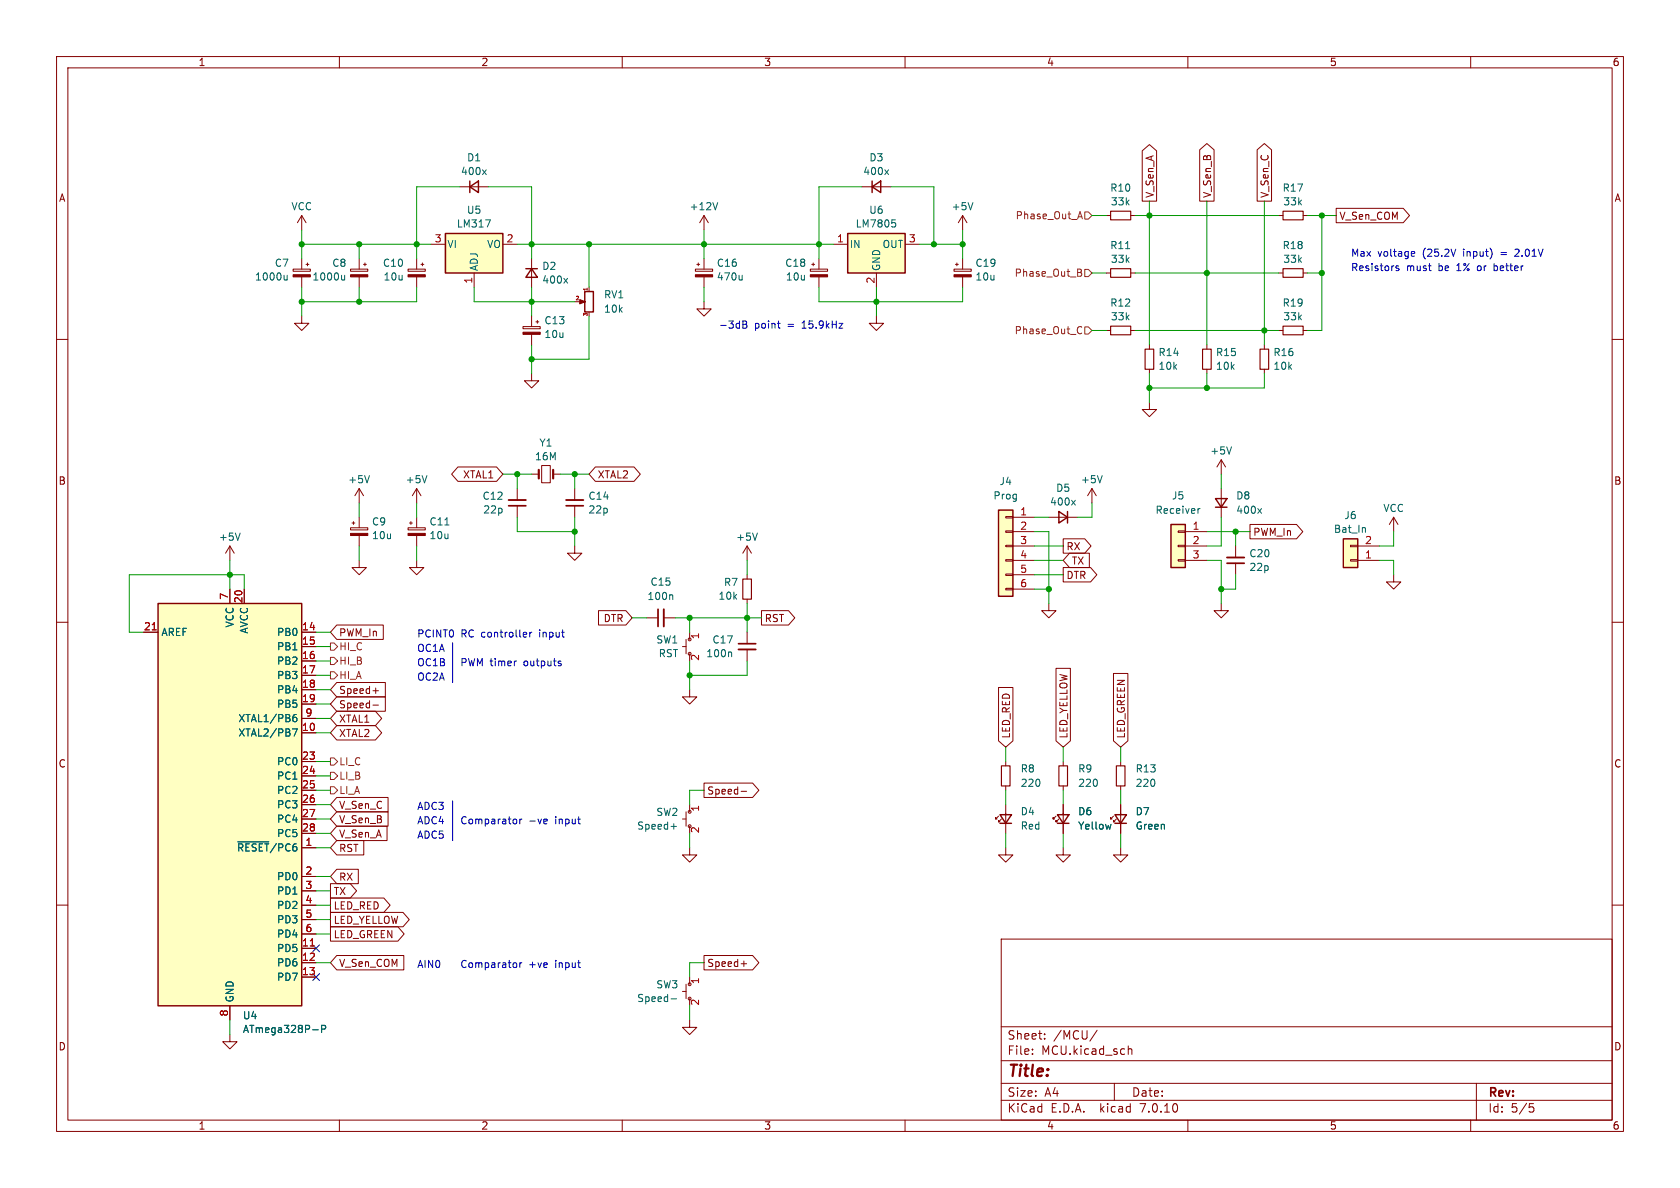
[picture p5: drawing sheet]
<svg xmlns="http://www.w3.org/2000/svg" width="297mm" height="210mm" viewBox="0 0 297 210" stroke-linecap="round" stroke-linejoin="round" font-family="sans-serif">
<g fill="none" stroke="#840000" stroke-width=".18">
<path d="M10 10h277v190h-277zM12 12h273v186h-273zM60 10v2M110 10v2M160 10v2M210 10v2M260 10v2M53.3 38.1v2.5M53.3 38.1l-.7 1.3M53.3 38.1l.8 1.3M81.3 33h5.1M124.5 38.1l.7 1.3"/>
<path d="M124.5 38.1v2.5M124.5 38.1l-.8 1.3M152.4 33h5.1M170.2 38.1v2.5M170.2 38.1l-.8 1.3M170.2 38.1l.7 1.3M195.6 38.1h.7M199.9 38.1h.8M201.9 26.7l1.3-1.1 1.3 1.1v8.9h-2.6zM212.1 26.5l1.3-1.1 1.2 1.1v9.1h-2.5zM222.2 26.5l1.3-1.1 1.3 1.1v9.1h-2.6zM226.1 38.1h.7"/>
<path d="M230.4 38.1h.7M236.2 36.8h11.9l1.1 1.3-1.1 1.3h-11.9zM10 60h2M51.8 47.6h3.1v.4h-3.1zM53.3 55.9v1.3h-1.2l1.2 1.2 1.3-1.2h-1.3M53.3 45.7v1.9M53.3 48.9v1.9M54.1 46.7h.5M54.4 46.5v.5M62 47.6h3v.4h-3zM63.5 45.7v1.9M63.5 48.9v1.9"/>
<path d="M64.3 46.7h.5M64.5 46.5v.5M72.1 47.6h3.1v.4h-3.1zM73.7 45.7v1.9M73.7 48.9v1.9M74.4 46.7h.5M74.7 46.5v.5M76.2 43.2h2.5M83.8 48.3v2.5M88.9 43.2h2.5M92.5 57.7h3v.4h-3zM94 45.7v5.1"/>
<path d="M94 55.9v1.8M94 59.1v1.9M94.7 56.9h.5M95 56.6v.6M101.6 53.3h1M104.1 50.8v.6M122.9 47.6h3.1v.4h-3.1zM123.2 46.7h.5M123.4 46.5v.5M124.5 53.3v1.3h-1.3l1.3 1.3 1.2-1.3h-1.2M124.5 45.7v1.9M124.5 48.9v1.9"/>
<path d="M143.3 47.6h3v.4h-3zM143.5 46.7h.5M143.8 46.5v.5M144.8 45.7v1.9M144.8 48.9v1.9M147.3 43.2h2.6M154.9 55.9v1.3h-1.2l1.2 1.2 1.3-1.2h-1.3M154.9 48.3v2.5M160 43.2h2.6M168.7 47.6h3v.4h-3zM168.9 46.7h.5M169.2 46.5v.5"/>
<path d="M170.2 45.7v1.9M170.2 48.9v1.9M195.6 58.4h.7M195.6 48.3h.7M199.9 58.4h.8M199.9 48.3h.8M226.1 58.4h.7M226.1 48.3h.7M230.4 58.4h.7M230.4 48.3h.7M285 60h2M94 66v1.3h-1.3l1.3 1.3 1.2-1.3h-1.2"/>
<path d="M203.2 71.1v1.3h1.3l-1.3 1.3-1.3-1.3h1.3M203.2 61v.7M203.2 65.3v.7M213.4 61v.7M213.4 65.3v.7M223.5 61v.7M223.5 65.3v.7M40.6 96.5v2.6M40.6 96.5l-.7 1.3M40.6 96.5l.8 1.3M62 93.3h3v.4h-3zM62.2 92.5h.5"/>
<path d="M62.5 92.2v.5M63.5 99.1v1.2h-1.3l1.3 1.3 1.3-1.3h-1.3M63.5 86.4l-.8 1.2M63.5 86.4v2.5M63.5 91.4v1.9M63.5 94.7v1.8M63.5 86.4l.8 1.2M72.1 93.3h3.1v.4h-3.1zM72.4 92.5h.5M72.6 92.2v.5M73.7 99.1v1.2h-1.3l1.3 1.3 1.2-1.3h-1.2M73.7 86.4v2.5"/>
<path d="M73.7 91.4v1.9M73.7 94.7v1.8M73.7 86.4l-.8 1.2M73.7 86.4l.7 1.2M81 82.5h6.8l1.1 1.3-1.1 1.3h-6.8l-1.2-1.3zM91.4 86.4v2M91.4 89.4v2M94 83.8h1.2M95.8 82.3h1.5v3h-1.5zM97.8 83.8h1.3M101.6 96.5v1.3h-1.3l1.3 1.3 1.3-1.3h-1.3M101.6 86.4v2"/>
<path d="M101.6 89.4v2M105.3 82.5h6.8l1.1 1.3-1.1 1.3h-6.8l-1.2-1.3zM132.1 96.5v2.6M132.1 96.5l.7 1.3M132.1 96.5l-.8 1.3M177.8 98.9h1.3v.3h-1.3zM177.8 96.4h1.3v.2h-1.3zM177.8 93.9h1.3v.2h-1.3zM177.8 91.3h1.3v.3h-1.3zM179.1 94h3.8M179.1 96.5h3.8M179.1 99.1h3.8"/>
<path d="M179.1 91.4h3.8M185.4 91.4h5.1M188 95.2h3.8l1.1 1.3-1.1 1.3h-3.8zM189.1 97.8h3.5v2.5h-3.5l-1.1-1.2zM193 86.4l.8 1.2M193 86.4v2.5M193 86.4l-.7 1.2M208.3 98.9h1.2v.3h-1.2zM208.3 96.4h1.2v.2h-1.2zM208.3 93.9h1.2v.2h-1.2zM209.5 94h3.9M209.5 96.5h3.9"/>
<path d="M209.5 99.1h3.9M215.9 81.3v2.5M215.9 86.4v5M215.9 81.3l.8 1.3M215.9 81.3l-.8 1.3M218.4 96.5v2.1M218.4 99.6v2M221 92.7h8.2l1.1 1.3-1.1 1.3h-8.2zM238.8 96.4h1.2v.2h-1.2zM238.8 98.9h1.2v.3h-1.2zM240 96.5h3.8M240 99.1h3.8"/>
<path d="M246.4 91.4l-.8 1.3M246.4 91.4v2.6M246.4 91.4l.7 1.3M10 110h2M25.4 111.8h2.5M40.6 104.1v2.6M43.2 104.1v2.6M53.3 111.8h2.6M53.3 114.3h2.6M53.3 116.8h2.6M53.3 119.4h2.6M59.5 110.5h8.3v2.5h-8.3l-1.1-1.2z"/>
<path d="M105.8 107.9h4.8l1.2 1.3-1.2 1.3h-4.8zM114.3 109.2h2M117.3 109.2h2.1M120.6 114.3h.7M121.3 113v2.6M121.9 111.8v1.2M121.9 115.6v1.2M132.1 101.6v.8M132.1 105.9v.8M132.1 111.8v2M132.1 114.8v2M134.6 107.9h4.8l1.1 1.3-1.1 1.3h-4.8z"/>
<path d="M177.8 104h1.3v.3h-1.3zM177.8 101.5h1.3v.2h-1.3zM179.1 101.6h3.8M179.1 104.1h3.8M185.4 106.7v1.3h-1.3l1.3 1.2 1.3-1.2h-1.3M186.7 118.1h2.5v12.9l-1.2 1.1-1.3-1.1zM188 100.3h4.8l1.1 1.3-1.1 1.3h-4.8zM196.8 119.1h2.6v11.9l-1.3 1.1-1.3-1.1zM215.9 106.7v1.3h-1.3l1.3 1.2 1.3-1.2h-1.3M246.4 101.6v1.3h-1.3l1.3 1.2 1.2-1.2h-1.2M285 110h2M53.3 129.5h2.6"/>
<path d="M53.3 121.9h2.6M53.3 124.5h2.6M53.3 134.6h2.6M53.3 137.2h2.6M53.3 139.7h2.6M53.3 127h2.6M59.5 120.6h8.6v2.6h-8.6l-1.1-1.3zM59.5 123.2h8.6v2.5h-8.6l-1.1-1.2zM59.5 128.3h6.9l1.1 1.2-1.1 1.3h-6.9l-1.1-1.3zM59.5 125.7h6.9l1.1 1.3-1.1 1.3h-6.9l-1.1-1.3zM65.9 122.1h1M65.9 124.6h1"/>
<path d="M121.9 121.9v1.3h-1.3l1.3 1.3 1.3-1.3h-1.3M124.5 138.4h8.6l1.1 1.3-1.1 1.3h-8.6zM131 139.9h1M176.5 121.5h2.6v9.5l-1.3 1.1-1.3-1.1zM177.8 134.6v.8M177.8 138.9v.8M188 134.6v.8M188 138.9v.8M198.1 134.6v.8M198.1 138.9v.8M10 160h2M53.3 149.9h2.6"/>
<path d="M53.3 154.9h2.6M53.3 142.2h2.6M53.3 144.8h2.6M53.3 147.3h2.6M53.3 157.5h2.6M58.4 156.2h3.5l1.1 1.3-1.1 1.3h-3.5zM58.4 158.7h9.5l1.1 1.3-1.1 1.3h-9.5zM59.5 141h9.1v2.5h-9.1l-1.1-1.3zM59.5 146h8.9v2.6h-8.9l-1.1-1.3zM59.5 143.5h9.1v2.6h-9.1l-1.1-1.3zM59.5 153.7h3.8v2.5h-3.8l-1.1-1.3zM59.5 148.6h4.8v2.5h-4.8l-1.1-1.2z"/>
<path d="M120.6 144.8h.7M121.3 143.5v2.6M121.9 149.9v1.2h-1.3l1.3 1.3 1.3-1.3h-1.3M121.9 142.2v1.3M121.9 146.1v1.2M176.5 144.3l-.5 .5v-.3v.3h.3M177 144.8l-.5 .5v-.3v.3h.3M177.8 149.9v1.2h-1.3l1.3 1.3 1.3-1.3h-1.3M177.8 142.2v5.1M186.7 144.3l-.5 .5v-.3v.3h.2M187.2 144.8l-.5 .5v-.3v.3h.2M188 149.9v1.2h-1.3l1.3 1.3 1.2-1.3h-1.2"/>
<path d="M188 142.2v5.1M196.8 144.3l-.5 .5v-.3v.3h.3M197.4 144.8l-.6 .5v-.3v.3h.3M198.1 149.9v1.2h-1.3l1.3 1.3 1.3-1.3h-1.3M198.1 142.2v5.1M285 160h2M40.6 177.8v2.5M53.3 167.6h2.6M53.3 170.2h2.6M53.3 172.7h2.6M53.3 160h2.6M53.3 162.6h2.6"/>
<path d="M53.3 165.1h2.6M58.4 161.3h12.8l1.2 1.3-1.2 1.2h-12.8zM58.4 163.8h11.9l1.1 1.3-1.1 1.3h-11.9zM59.5 168.9h11.9v2.6h-11.9l-1.1-1.3zM120.6 175.3h.7M121.3 174v2.5M121.9 172.7v1.3M121.9 176.5v1.3M124.5 168.9h8.6l1.1 1.3-1.1 1.3h-8.6zM131 170.4h1M177 166h108v32h-108zM40.6 182.9v1.3h1.3l-1.3 1.2-1.2-1.2h1.2"/>
<path d="M60 198v2M110 198v2M121.9 180.3v1.3h-1.3l1.3 1.3 1.3-1.3h-1.3M160 198v2M177 194.5h108M177 191.5h108M177 187.5h108M177 181.5h108M182.5 186.3v.1M182.5 185.5v.1M184.7 183.6v.1M184.7 182.8v.1"/>
<path d="M194 182.1l-1.3 2M197 191.5v3M199.5 184.9v1.5M199.5 185.5l.2-.1 .3 .1 .1 .9M210 198v2M260 198v2M261 191.5v6.5M270.4 195.1h.7M270.5 195.7h.4l.3 .3-.2 .5-.5 .1"/>
<circle cx="121.9" cy="113" r=".25"/>
<circle cx="121.9" cy="115.6" r=".25"/>
<circle cx="121.9" cy="146" r=".25"/>
<circle cx="121.9" cy="143.5" r=".25"/>
<circle cx="121.9" cy="174" r=".25"/>
<circle cx="121.9" cy="176.5" r=".25"/>
</g>
<g fill="none" stroke="#006464" stroke-width=".18">
<path d="M85.3 30l.7 .9M85.8 38.9h.9l-.6 1.2M86 30l-.7 .9M126.9 35.8l-.4 1.3M156.4 30l.7 .9M157.1 30l-.7 .9M157.7 38.9h.6M158.1 39.3l.3 .3v.3l-.3 .2M172 35.8l-.4 1.3M50.8 49.4l-.2 .1-.3-.1M50.8 48.7v.8M60.9 48.7v.8"/>
<path d="M60.9 49.4l-.2 .1-.3-.1M99.7 49.2l.6 .9M100.3 49.2l-.6 .9M131.2 48.7v.8M131.2 49.4l-.2 .1M199 44h.7M217.7 79l-.4 1.3M42.5 94.2l-.5 1.3M65.3 84.1l-.4 1.2M75.5 84.1l-.4 1.2M78.7 92.8h.7M133.9 94.2l-.4 1.3"/>
<path d="M189.4 88.4l.7 .9M190.1 88.4l-.7 .9M194.9 84.1l-.5 1.2M211.8 89.9v.8M212.2 89.9l-.4 .2M222.4 89.9l.6 .8M223 89.9l-.6 .8M241.3 93.3l.1 .8M118.8 105.1l.1 .2v.7M129.2 115.3l.1 .1v.7M51.7 128.8h.9l-.6 1.3M51.8 126.9l.4-.1 .3 .2-.1 .5-.4 .1-.2-.1"/>
<path d="M52.4 126.3l-.4 .1-.2 .2M42 148.8h5.5M118.6 146.1h1M196.4 145.7l-.2 .9M118.6 176.6h1M55.3 182h.9M56.9 181.9h.6l.1-.2-.1-.3-.6-.1v1.2"/>
</g>
<g fill="#840000" stroke="#840000" stroke-width=".18">
<path d="M72.1 94.3h3.1v.4h-3.1z"/>
<path d="M92.5 58.7h3v.4h-3z"/>
<path d="M102.5 53l1 .3h-.2h.2l-1 .4z"/>
<path d="M62 48.6h3v.3h-3z"/>
<path d="M72.1 48.6h3.1v.3h-3.1z"/>
<path d="M168.7 48.6h3v.3h-3z"/>
<path d="M51.8 48.6h3.1v.3h-3.1z"/>
<path d="M122.9 48.6h3.1v.3h-3.1z"/>
<path d="M143.3 48.6h3v.3h-3z"/>
<path d="M62 94.3h3v.4h-3z"/>
</g>
<g fill="none" stroke="#840000" stroke-width=".2">
<path d="M196.3 37.3h3.6v1.6h-3.6zM226.8 37.3h3.6v1.6h-3.6zM196.3 57.7h3.6v1.5h-3.6zM196.3 47.5h3.6v1.5h-3.6zM226.8 57.7h3.6v1.5h-3.6zM226.8 47.5h3.6v1.5h-3.6zM202.4 61.7h1.6v3.6h-1.6zM212.6 61.7h1.5v3.6h-1.5zM222.8 61.7h1.5v3.6h-1.5zM131.3 102.4h1.5v3.5h-1.5zM177 135.4h1.6v3.5h-1.6zM187.2 135.4h1.5v3.5h-1.5z"/>
<path d="M197.4 135.4h1.5v3.5h-1.5z"/>
</g>
<g fill="#ffffc2" stroke="#ffffc2" stroke-width=".18">
<path d="M27.9 106.7h25.4v71.1h-25.4z"/>
<path d="M207 92.7h2.5v7.6h-2.5z"/>
<path d="M176.5 90.2h2.6v15.2h-2.6z"/>
<path d="M237.5 95.3h2.5v5h-2.5z"/>
<path d="M78.7 41.3h10.2v7h-10.2z"/>
<path d="M149.9 41.3h10.1v7h-10.1z"/>
</g>
<g fill="none" stroke="#840000" stroke-width=".25">
<path d="M83.1 33l1.5-1v2zM83.1 32v2M154.2 33l1.5-1v2zM154.2 32v2M78.7 41.3h10.2v7h-10.2zM93 47.5h2M94 47.5l1 1.5h-2zM103.4 51.5h1.5v3.6h-1.5zM149.9 41.3h10.1v7h-10.1zM176.5 90.2h2.6v15.2h-2.6zM187.2 90.4l1.5 1-1.5 1.1zM188.7 90.4v2.1"/>
<path d="M207 92.7h2.5v7.6h-2.5zM214.9 88.1h2l-1 1.6zM214.9 89.7h2M237.5 95.3h2.5v5h-2.5zM27.9 106.7h25.4v71.1h-25.4zM176.8 144h2l-1 1.5zM176.8 145.5h2M186.9 144h2.1l-1 1.5zM186.9 145.5h2.1M197.1 144h2l-1 1.5zM197.1 145.5h2"/>
</g>
<path d="M26.9 111.3h.7M54.9 167.2h.7" fill="none" stroke="#a90000" stroke-width=".18"/>
<path d="M89.9 88.4h3.1M100.1 88.4h3M216.9 98.6h3.1M117.3 107.7v3M130.6 114.8h3" fill="none" stroke="#840000" stroke-width=".33"/>
<path d="M89.9 89.4h3.1M100.1 89.4h3M216.9 99.6h3.1M116.3 107.7v3M130.6 113.8h3" fill="none" stroke="#840000" stroke-width=".3"/>
<path d="M95.2 83.1v1.5M97.8 83.1v1.5" fill="none" stroke="#840000" stroke-width=".38"/>
<g fill="none" stroke="#725600" stroke-width=".18">
<path d="M190.6 38.3h.6M190.9 37.4l.5 1.3M191.8 37.5h.6l.6 .6-.6 .6h-.6zM190.5 47.6l.6 .1 .1 .2-.3 .3M190.5 48.2h.4M190.9 57.7l.3 .2M190.9 48.2l.3 .2v.3l-.7 .1M191.2 58.9l-.3 .1M191.8 57.8h.6l.6 .6-.6 .7h-.6zM191.8 47.6h.6l.6 .7-.6 .6h-.6zM58.4 116.2h.7l.6 .6-.6 .7h-.7zM58.4 113.7h.7l.6 .6-.6 .6h-.7z"/>
<path d="M58.4 118.7h.7l.6 .7-.6 .6h-.7zM58.4 136.5h.7l.6 .7-.6 .6h-.7zM58.4 139.1h.7l.6 .6-.6 .6h-.7zM58.4 134h.7l.6 .6-.6 .7h-.7z"/>
</g>
<g fill="none" stroke="#0000c2" stroke-width=".18">
<path d="M131.3 56.7h.5l.2 .3-.2 .3 .2 .2 .1 .3-.3 .2h-.5zM131.3 57.3h.5M137.4 57.2h.5M137.7 57.9l.2 .1M247.3 47.1l-.3-.1-.2 .2v.2l.5 .1v.3h-.5M249.7 44.5h.3l.1 .3-.6 .1M250 45.2l-.3 .1M264.1 46.6v1.2M264.1 47.8h.2M264.3 47l-.2 .1M268 44l-.2 .2M268.5 44.6l-.7 .7h.8"/>
<path d="M80 113.7v7zM91.3 116.8l-.2 .1M92.7 111.8h.4v.3l-.6 .1M93.1 112.6h-.4M93.7 111.8v.8M94 111.8l-.3 .2M99 117.3l.2 .2-.2 .2M99 116.8l.2 .1M80 141.6v7zM91.1 144.8l.3 .2v.4l-.3 .2M91.9 144.8v.8M92.3 144.8l-.4 .2"/>
<path d="M96.3 144.8l.4 .1v.2l-.6 .1M96.7 145.6h-.4M91.1 170.2l.3 .2v.4l-.3 .2M91.9 170.2v.8M92.3 170.2l-.4 .2"/>
</g>
<g fill="none" stroke="#009600" stroke-width=".18">
<path d="M81.3 33h-7.6v12.7M86.4 33h7.6v12.7M152.4 33h-7.6v12.7M157.5 33h7.6v10.2M193 38.1h2.6M200.7 38.1h25.4M203.2 35.6v25.4M213.4 35.6v25.4M223.5 35.6v25.4M231.1 38.1h5.1M233.7 38.1v20.3h-2.6M53.3 43.2h22.9"/>
<path d="M53.3 40.6v5.1M53.3 50.8v5.1M63.5 43.2v2.5M63.5 50.8v2.5M73.7 50.8v2.5h-20.4M83.8 50.8v2.5h17.8M91.4 43.2h55.9M94 50.8v5.1M104.1 43.2v7.6M104.1 55.9v7.6h-10.1M124.5 40.6v5.1M124.5 50.8v2.5"/>
<path d="M144.8 50.8v2.5h25.4v-2.5M154.9 50.8v5.1M162.6 43.2h7.6M170.2 40.6v5.1M193 48.3h2.6M193 58.4h2.6M200.7 48.3h25.4M200.7 58.4h25.4M231.1 48.3h2.6M94 61v5M203.2 66v5.1M213.4 66v2.6"/>
<path d="M223.5 66v2.6h-20.3M40.6 99.1v5M63.5 88.9v2.5M63.5 96.5v2.6M73.7 88.9v2.5M73.7 96.5v2.6M88.9 83.8h5.1M91.4 91.4v2.6h10.2M91.4 83.8v2.6M99.1 83.8h5M101.6 83.8v2.6M101.6 91.4v5.1"/>
<path d="M132.1 99.1v2.5M182.9 94h2.5v12.7M182.9 96.5h5.1M182.9 91.4h2.5M182.9 99.1h5.1M193 88.9v2.5h-2.5M213.4 94h7.6M213.4 99.1h2.5v7.6M215.9 83.8v2.6M215.9 91.4v5.1h-2.5M218.4 94v2.5M243.8 99.1h2.6v2.5"/>
<path d="M246.4 94v2.5h-2.6M43.2 104.1v-2.5h-20.3v10.2h2.5M55.9 114.3h2.5M55.9 111.8h2.5M55.9 119.4h2.5M55.9 116.8h2.5M111.8 109.2h2.5M119.4 109.2h15.2M121.9 109.2v2.6M121.9 116.8v5.1M132.1 106.7v5.1M132.1 116.8v2.6h-10.2"/>
<path d="M182.9 101.6h5.1M182.9 104.1h2.5M218.4 101.6v2.5h-2.5M55.9 139.7h2.5M55.9 124.5h2.5M55.9 121.9h2.5M55.9 129.5h2.5M55.9 134.6h2.5M55.9 137.2h2.5M55.9 127h2.5M124.5 139.7h-2.6v2.5M177.8 132.1v2.5"/>
<path d="M177.8 139.7v2.5M188 132.1v2.5M188 139.7v2.5M198.1 132.1v2.5M198.1 139.7v2.5M55.9 157.5h2.5M55.9 144.8h2.5M55.9 142.2h2.5M55.9 149.9h2.5M55.9 147.3h2.5M55.9 154.9h2.5M121.9 147.3v2.6"/>
<path d="M177.8 147.3v2.6M188 147.3v2.6M198.1 147.3v2.6M55.9 162.6h2.5M55.9 160h2.5M55.9 165.1h2.5M55.9 170.2h2.5M121.9 177.8v2.5M124.5 170.2h-2.6v2.5M40.6 180.3v2.6"/>
</g>
<path d="M55.3 172.1l1.2 1.2M55.3 167l1.2 1.2M56.5 172.1l-1.2 1.2M56.5 167l-1.2 1.2" fill="none" stroke="#000084" stroke-width=".18"/>
<g fill="#009600" stroke="#009600" stroke-width=".18">
<circle cx="53.3" cy="43.2" r=".46"/>
<circle cx="40.6" cy="101.6" r=".46"/>
<circle cx="53.3" cy="53.3" r=".46"/>
<circle cx="101.6" cy="94" r=".46"/>
<circle cx="101.6" cy="83.8" r=".46"/>
<circle cx="91.4" cy="83.8" r=".46"/>
<circle cx="94" cy="63.5" r=".46"/>
<circle cx="63.5" cy="43.2" r=".46"/>
<circle cx="63.5" cy="53.3" r=".46"/>
<circle cx="94" cy="53.3" r=".46"/>
<circle cx="73.7" cy="43.2" r=".46"/>
<circle cx="94" cy="43.2" r=".46"/>
<circle cx="104.1" cy="43.2" r=".46"/>
<circle cx="132.1" cy="109.2" r=".46"/>
<circle cx="121.9" cy="119.4" r=".46"/>
<circle cx="121.9" cy="109.2" r=".46"/>
<circle cx="233.7" cy="38.1" r=".46"/>
<circle cx="233.7" cy="48.3" r=".46"/>
<circle cx="203.2" cy="38.1" r=".46"/>
<circle cx="213.4" cy="48.3" r=".46"/>
<circle cx="185.4" cy="104.1" r=".46"/>
<circle cx="203.2" cy="68.6" r=".46"/>
<circle cx="215.9" cy="104.1" r=".46"/>
<circle cx="223.5" cy="58.4" r=".46"/>
<circle cx="218.4" cy="94" r=".46"/>
<circle cx="213.4" cy="68.6" r=".46"/>
<circle cx="154.9" cy="53.3" r=".46"/>
<circle cx="165.1" cy="43.2" r=".46"/>
<circle cx="124.5" cy="43.2" r=".46"/>
<circle cx="144.8" cy="43.2" r=".46"/>
<circle cx="170.2" cy="43.2" r=".46"/>
</g>
<text font-size="2.8" fill="#840000" x="178" y="190.9">Title:</text>
<g font-size="2.1" fill="#840000">
<text x="178" y="184">Sheet:</text>
<text x="186.2" y="184">/MCU/</text>
<text x="178" y="186.7">File:</text>
<text x="184.1" y="186.7">MCU.kicad_sch</text>
<text x="178" y="196.9">KiCad</text>
<text x="178" y="194.1">Size:</text>
<text x="184.7" y="194.1">A4</text>
<text x="185.7" y="196.9">E.D.A.</text>
<text x="194.6" y="196.9">kicad</text>
<text x="200" y="194.1">Date:</text>
<text x="201.8" y="196.9">7.0.10</text>
<text x="263" y="194.3">Rev:</text>
<text x="263" y="196.9">Id:</text>
<text x="267.1" y="196.9">5/5</text>
</g>
<g font-size="1.8" fill="#840000">
<text x="35" y="11.9">1</text>
<text x="85" y="11.9">2</text>
<text x="135" y="11.9">3</text>
<text x="185" y="11.9">4</text>
<text x="235" y="11.9">5</text>
<text x="285" y="11.9">6</text>
<text x="10.3" y="35.9">A</text>
<text x="204.2" y="35.1" transform="rotate(-90 204.2 35.1)">V_Sen_A</text>
<text x="214.3" y="35.1" transform="rotate(-90 214.3 35.1)">V_Sen_B</text>
<text x="224.5" y="35.1" transform="rotate(-90 224.5 35.1)">V_Sen_C</text>
<text x="285.3" y="35.9">A</text>
<text x="236.7" y="39.1">V_Sen_COM</text>
<text x="10.3" y="85.9">B</text>
<text x="81.8" y="84.8">XTAL1</text>
<text x="105.6" y="84.8">XTAL2</text>
<text x="285.3" y="85.9">B</text>
<text x="221.5" y="94.9">PWM_In</text>
<text x="188.4" y="97.5">RX</text>
<text x="189.4" y="100">TX</text>
<text x="188.4" y="102.6">DTR</text>
<text x="59.8" y="112.7">PWM_In</text>
<text x="106.6" y="110.2">DTR</text>
<text x="135.1" y="110.2">RST</text>
<text x="59.8" y="122.9">Speed+</text>
<text x="59.8" y="125.4">Speed-</text>
<text x="59.8" y="130.5">XTAL2</text>
<text x="59.8" y="128">XTAL1</text>
<text x="178.8" y="130.7" transform="rotate(-90 178.8 130.7)">LED_RED</text>
<text x="188.9" y="130.7" transform="rotate(-90 188.9 130.7)">LED_YELLOW</text>
<text x="199.1" y="130.7" transform="rotate(-90 199.1 130.7)">LED_GREEN</text>
<text x="10.3" y="135.9">C</text>
<text x="285.3" y="135.9">C</text>
<text x="59.8" y="143.2">V_Sen_C</text>
<text x="124.9" y="140.7">Speed-</text>
<text x="59.8" y="148.3">V_Sen_A</text>
<text x="59.8" y="145.7">V_Sen_B</text>
<text x="59.8" y="155.9">RX</text>
<text x="59.8" y="150.8">RST</text>
<text x="58.9" y="158.4">TX</text>
<text x="58.9" y="161">LED_RED</text>
<text x="58.9" y="163.5">LED_YELLOW</text>
<text x="58.9" y="166.1">LED_GREEN</text>
<text x="59.8" y="171.1">V_Sen_COM</text>
<text x="124.9" y="171.1">Speed+</text>
<text x="10.3" y="185.9">D</text>
<text x="285.3" y="185.9">D</text>
<text x="35" y="199.9">1</text>
<text x="85" y="199.9">2</text>
<text x="135" y="199.9">3</text>
<text x="185" y="199.9">4</text>
<text x="235" y="199.9">5</text>
<text x="285" y="199.9">6</text>
</g>
<g font-size="1.8" fill="#006464">
<text x="82.5" y="28.7">D1</text>
<text x="153.6" y="28.7">D3</text>
<text x="81.4" y="31.1">400x</text>
<text x="152.5" y="31.1">400x</text>
<text x="196.2" y="34.1">R10</text>
<text x="226.7" y="34.1">R17</text>
<text x="51.4" y="37.4">VCC</text>
<text x="80.7" y="40.4">LM317</text>
<text x="82.4" y="38">U5</text>
<text x="121.8" y="37.4">+12V</text>
<text x="151.2" y="40.4">LM7805</text>
<text x="153.6" y="38">U6</text>
<text x="168.1" y="37.4">+5V</text>
<text x="196.3" y="36.5">33k</text>
<text x="226.8" y="36.5">33k</text>
<text x="48.5" y="47.4">C7</text>
<text x="58.6" y="47.4">C8</text>
<text x="67.6" y="47.4">C10</text>
<text x="79" y="44">VI</text>
<text x="86" y="44">VO</text>
<text x="95.8" y="47.9">D2</text>
<text x="126.6" y="47.4">C16</text>
<text x="138.7" y="47.4">C18</text>
<text x="150.1" y="44">IN</text>
<text x="155.9" y="44">OUT</text>
<text x="172.3" y="47.4">C19</text>
<text x="196.2" y="44.2">R11</text>
<text x="196.3" y="46.7">33k</text>
<text x="226.7" y="44.2">R18</text>
<text x="226.8" y="46.7">33k</text>
<text x="45" y="49.8">1000u</text>
<text x="55.1" y="49.8">1000u</text>
<text x="67.7" y="49.8">10u</text>
<text x="84.7" y="48" transform="rotate(-90 84.7 48)">ADJ</text>
<text x="95.8" y="50.3">400x</text>
<text x="106.7" y="52.9">RV1</text>
<text x="126.6" y="49.8">470u</text>
<text x="138.8" y="49.8">10u</text>
<text x="155.8" y="48" transform="rotate(-90 155.8 48)">GND</text>
<text x="172.3" y="49.8">10u</text>
<text x="96.1" y="57.5">C13</text>
<text x="96.1" y="59.9">10u</text>
<text x="106.7" y="55.5">10k</text>
<text x="196.2" y="54.4">R12</text>
<text x="196.3" y="56.8">33k</text>
<text x="226.7" y="54.4">R19</text>
<text x="226.8" y="56.8">33k</text>
<text x="204.7" y="65.6">10k</text>
<text x="204.7" y="63.2">R14</text>
<text x="214.9" y="65.6">10k</text>
<text x="214.9" y="63.2">R15</text>
<text x="225" y="65.6">10k</text>
<text x="225" y="63.2">R16</text>
<text x="94.5" y="81.6">16M</text>
<text x="95.3" y="79.1">Y1</text>
<text x="213.9" y="80.6">+5V</text>
<text x="61.5" y="85.6">+5V</text>
<text x="71.6" y="85.6">+5V</text>
<text x="85.2" y="88.5">C12</text>
<text x="103.9" y="88.5">C14</text>
<text x="175.5" y="88.5">Prog</text>
<text x="176.6" y="86">J4</text>
<text x="185.5" y="89.6">400x</text>
<text x="186.6" y="87.1">D5</text>
<text x="191" y="85.6">+5V</text>
<text x="207.1" y="88.5">J5</text>
<text x="218.4" y="88.5">D8</text>
<text x="38.6" y="95.8">+5V</text>
<text x="65.7" y="93.1">C9</text>
<text x="65.7" y="95.5">10u</text>
<text x="75.8" y="93.1">C11</text>
<text x="75.8" y="95.5">10u</text>
<text x="85.3" y="91">22p</text>
<text x="103.9" y="91">22p</text>
<text x="130" y="95.8">+5V</text>
<text x="204.2" y="91">Receiver</text>
<text x="218.4" y="91">400x</text>
<text x="235.7" y="94.4">Bat_In</text>
<text x="237.6" y="92">J6</text>
<text x="244.5" y="90.7">VCC</text>
<text x="220.8" y="98.7">C20</text>
<text x="220.8" y="101.1">22p</text>
<text x="114.4" y="106.3">100n</text>
<text x="114.9" y="103.7">C15</text>
<text x="126.9" y="106.2">10k</text>
<text x="127.9" y="103.8">R7</text>
<text x="28.4" y="112.6">AREF</text>
<text x="41.5" y="111" transform="rotate(-90 41.5 111)">VCC</text>
<text x="44" y="112.1" transform="rotate(-90 44 112.1)">AVCC</text>
<text x="48.9" y="112.6">PB0</text>
<text x="115.9" y="114">SW1</text>
<text x="125.9" y="114">C17</text>
<text x="48.9" y="115.2">PB1</text>
<text x="48.9" y="117.7">PB2</text>
<text x="116.4" y="116.4">RST</text>
<text x="124.8" y="116.4">100n</text>
<text x="48.9" y="120.2">PB3</text>
<text x="48.9" y="122.8">PB4</text>
<text x="48.9" y="125.3">PB5</text>
<text x="42" y="130.4">XTAL2/PB7</text>
<text x="42" y="127.9">XTAL1/PB6</text>
<text x="48.9" y="135.5">PC0</text>
<text x="180.3" y="136.8">R8</text>
<text x="190.5" y="136.8">R9</text>
<text x="200.7" y="136.8">R13</text>
<text x="48.9" y="138">PC1</text>
<text x="48.9" y="140.6">PC2</text>
<text x="48.9" y="143.1">PC3</text>
<text x="180.3" y="139.3">220</text>
<text x="190.5" y="139.3">220</text>
<text x="200.7" y="139.3">220</text>
<text x="48.9" y="145.6">PC4</text>
<text x="48.9" y="148.2">PC5</text>
<text x="112.5" y="146.9">Speed+</text>
<text x="115.9" y="144.4">SW2</text>
<text x="180.3" y="144.3">D4</text>
<text x="180.3" y="146.9">Red</text>
<text x="190.5" y="144.3">D6</text>
<text x="190.5" y="146.9">Yellow</text>
<text x="200.7" y="144.3">D7</text>
<text x="200.7" y="146.9">Green</text>
<text x="41.8" y="150.7">~{RESET}/PC6</text>
<text x="48.9" y="155.8">PD0</text>
<text x="48.9" y="158.3">PD1</text>
<text x="48.9" y="160.9">PD2</text>
<text x="48.9" y="163.4">PD3</text>
<text x="48.9" y="166">PD4</text>
<text x="48.9" y="168.5">PD5</text>
<text x="48.9" y="171">PD6</text>
<text x="48.9" y="173.6">PD7</text>
<text x="41.5" y="177.3" transform="rotate(-90 41.5 177.3)">GND</text>
<text x="112.5" y="177.3">Speed-</text>
<text x="115.9" y="174.9">SW3</text>
<text x="42.8" y="180.4">U4</text>
<text x="42.8" y="182.8">ATmega328P-P</text>
</g>
<g font-size="1.8" fill="#725600">
<text x="179.5" y="39">Phase_Out_A</text>
<text x="179.3" y="49.1">Phase_Out_B</text>
<text x="179.3" y="59.3">Phase_Out_C</text>
<text x="59.9" y="117.7">HI_B</text>
<text x="59.9" y="115.2">HI_C</text>
<text x="59.9" y="120.2">HI_A</text>
<text x="59.9" y="135.5">LI_C</text>
<text x="59.9" y="138">LI_B</text>
<text x="59.9" y="140.6">LI_A</text>
</g>
<g font-size="1.8" fill="#a90000">
<text x="76.8" y="42.9">3</text>
<text x="89.5" y="42.9">2</text>
<text x="147.9" y="42.9">1</text>
<text x="160.6" y="42.9">3</text>
<text x="83.6" y="50.2" transform="rotate(-90 83.6 50.2)">1</text>
<text x="154.7" y="50.2" transform="rotate(-90 154.7 50.2)">2</text>
<text x="180.3" y="91.2">1</text>
<text x="180.3" y="93.7">2</text>
<text x="210.7" y="93.7">1</text>
<text x="180.3" y="96.3">3</text>
<text x="180.3" y="98.8">4</text>
<text x="180.3" y="101.3">5</text>
<text x="210.7" y="96.3">2</text>
<text x="210.7" y="98.8">3</text>
<text x="241.2" y="98.8">1</text>
<text x="241.2" y="96.3">2</text>
<text x="40.4" y="106.1" transform="rotate(-90 40.4 106.1)">7</text>
<text x="42.9" y="106.7" transform="rotate(-90 42.9 106.7)">20</text>
<text x="180.3" y="103.9">6</text>
<text x="25.4" y="111.5">21</text>
<text x="53.3" y="111.5">14</text>
<text x="123.9" y="113.1" transform="rotate(-90 123.9 113.1)">1</text>
<text x="53.3" y="114">15</text>
<text x="53.3" y="116.6">16</text>
<text x="53.3" y="119.1">17</text>
<text x="123.9" y="116.9" transform="rotate(-90 123.9 116.9)">2</text>
<text x="53.3" y="121.7">18</text>
<text x="53.3" y="124.2">19</text>
<text x="53.3" y="129.3">10</text>
<text x="53.9" y="126.7">9</text>
<text x="53.3" y="134.4">23</text>
<text x="53.3" y="136.9">24</text>
<text x="53.3" y="139.4">25</text>
<text x="53.3" y="142">26</text>
<text x="123.9" y="143.6" transform="rotate(-90 123.9 143.6)">1</text>
<text x="53.3" y="144.5">27</text>
<text x="53.3" y="147.1">28</text>
<text x="53.9" y="149.6">1</text>
<text x="123.9" y="147.4" transform="rotate(-90 123.9 147.4)">2</text>
<text x="53.9" y="154.7">2</text>
<text x="53.9" y="157.2">3</text>
<text x="53.9" y="159.8">4</text>
<text x="53.3" y="167.4">11</text>
<text x="53.9" y="162.3">5</text>
<text x="53.9" y="164.8">6</text>
<text x="53.3" y="169.9">12</text>
<text x="53.3" y="172.5">13</text>
<text x="40.4" y="179.8" transform="rotate(-90 40.4 179.8)">8</text>
<text x="123.9" y="177.9" transform="rotate(-90 123.9 177.9)">2</text>
<text x="123.9" y="174.1" transform="rotate(-90 123.9 174.1)">1</text>
</g>
<g font-size="1.8" fill="#0000c2">
<text x="238.8" y="45.5">Max</text>
<text x="243.6" y="45.5">voltage</text>
<text x="251.6" y="45.5">(25.2V</text>
<text x="259" y="45.5">input)</text>
<text x="265.8" y="45.5">=</text>
<text x="268.5" y="45.5">2.01V</text>
<text x="238.8" y="48">Resistors</text>
<text x="248.6" y="48">must</text>
<text x="254.4" y="48">be</text>
<text x="257.8" y="48">1%</text>
<text x="261.6" y="48">or</text>
<text x="264.8" y="48">better</text>
<text x="127" y="58.2">-3dB</text>
<text x="133.4" y="58.2">point</text>
<text x="139.3" y="58.2">=</text>
<text x="142.1" y="58.2">15.9kHz</text>
<text x="73.7" y="112.8">PCINT0</text>
<text x="81.3" y="112.8">RC controller</text>
<text x="95.4" y="112.8">input</text>
<text x="73.7" y="115.3">OC1A</text>
<text x="73.7" y="117.9">OC1B</text>
<text x="81.3" y="117.9">PWM timer</text>
<text x="92.7" y="117.9">outputs</text>
<text x="73.7" y="120.4">OC2A</text>
<text x="73.7" y="143.3">ADC3</text>
<text x="73.7" y="145.8">ADC4</text>
<text x="73.7" y="148.3">ADC5</text>
<text x="81.3" y="145.8">Comparator</text>
<text x="93.5" y="145.8">-ve</text>
<text x="98.3" y="145.8">input</text>
<text x="73.7" y="171.2">AIN0</text>
<text x="81.3" y="171.2">Comparator</text>
<text x="93.5" y="171.2">+ve</text>
<text x="98.3" y="171.2">input</text>
</g>
<g font-size=".9" fill="#a90000">
<text x="101.7" y="53.1">2</text>
<text x="103.9" y="51.5" transform="rotate(-90 103.9 51.5)">1</text>
<text x="103.9" y="56" transform="rotate(-90 103.9 56)">3</text>
</g>
</svg>
